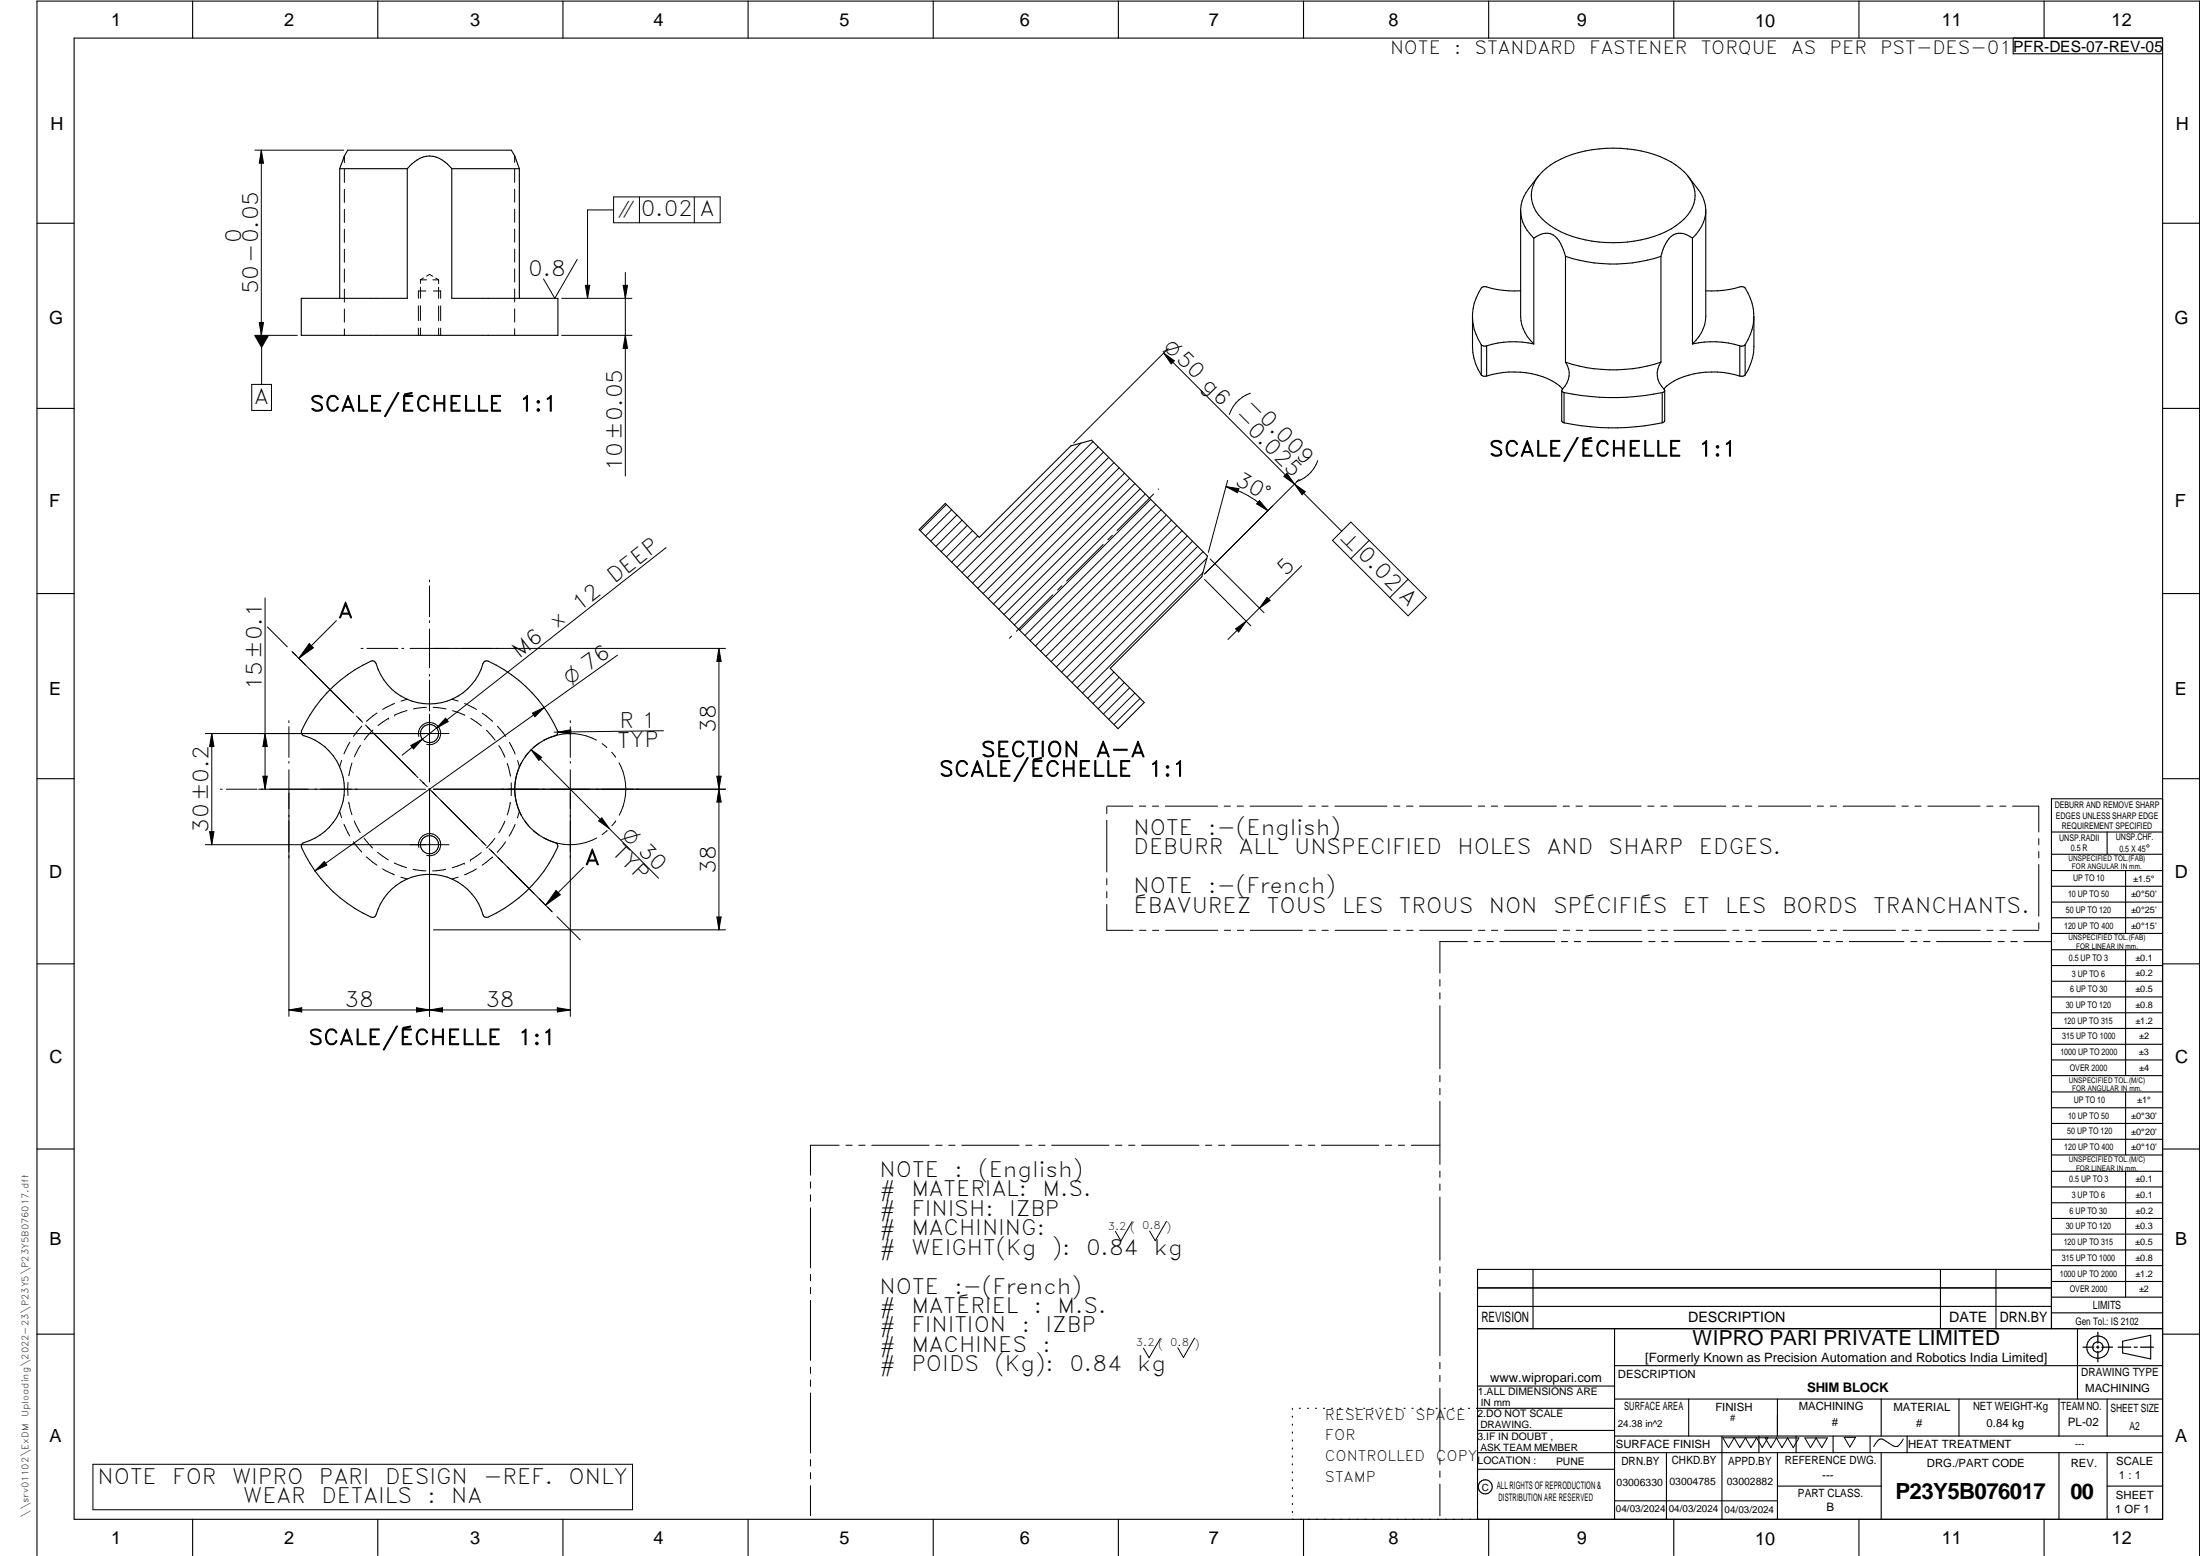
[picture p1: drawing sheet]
<svg xmlns="http://www.w3.org/2000/svg" width="594mm" height="420mm" viewBox="0 0 594 420" stroke-linecap="round" stroke-linejoin="round" font-family="sans-serif">
<g fill="none" stroke="#000" stroke-width=".3">
<path d="M20 10.3h564v400h-564zM52 .3v10M102 .3v10M152 .3v10M202 .3v10M252 .3v10M302 .3v10M352 .3v10M402 .3v10M452 .3v10M502 .3v10M543.6 10.3v4.2h40.4"/>
<path d="M552 .3v10M91.7 45.6v35M91.7 45.6h18.3M93 42.1l.9-1.5h44.2l.9 1.5 1.2 3.5M93 42.1h.1M93 42.1l-1.3 3.5M110 45.6v35h-28.6v10h69.3v-10h-28.7v-35M122 45.6h18.2M122 45.6a7.1 7.1 0 0 0-8.6-2.8l-2.2 1.5-1.2 1.3M140.2 45.6v35M410.6 56.9v28.5a10.5 10.5 0 0 0 3.6 7.5M415.4 47.5a17.1 17.1 0 0 0-4.6 7.9 9.8 9.8 0 0 0 3.4 8.9"/>
<path d="M416.5 46.4a25.1 25.1 0 0 1 15.3-6.2 31.9 31.9 0 0 1 20.7 4.4 9.9 9.9 0 0 1 5.2 9.3 11.8 11.8 0 0 1-6.4 7.9 34.7 34.7 0 0 1-31.3 0 11.3 11.3 0 0 1-6.5-9 9 9 0 0 1 3-6.4zM455.8 47.5a18.3 18.3 0 0 1 4.4 6.8 9.5 9.5 0 0 1-3.2 10M460.6 56.9v28.5a10.4 10.4 0 0 1-3.6 7.5M10 60.3h10M410.6 78.5h-3.1a25 25 0 0 1-6.5-1.1l-1 .4a15.3 15.3 0 0 0-2.4 6.9v8.9a14.1 14.1 0 0 0 2.4 7.7M414.2 64.3a4.5 4.5 0 0 1 5.8-.4l1.5 2 1.2 3.3M414.2 64.3v28.6M422.7 69.2v28.6M422.7 69.2a40.8 40.8 0 0 0 25.8 0M448.5 69.2v28.6M457 64.3a4.3 4.3 0 0 0-6.8 .8l-.8 1.5-.9 2.6M457 64.3v28.6"/>
<path d="M460.6 78.5l4.8-.1 3-.5a2.84 2.84 0 0 1 2.6-.3 13.4 13.4 0 0 1 .2 15.5M584 60.3h10M397.6 86.1a13.7 13.7 0 0 0 2.4 7M400 93.1a1.36 1.36 0 0 0 1.4 .3M400 93.1v8.2M401.4 93.4v8.2M414.2 92.9a24.3 24.3 0 0 0-12.8 .5M422.7 97.8a5.8 5.8 0 0 1-1 7.6l.1 .3 .6 .3M422.7 97.8a40.8 40.8 0 0 0 25.8 0M448.5 97.8a5.8 5.8 0 0 0 1 7.6l-.3 .5-.3 .1M457 92.9a24.5 24.5 0 0 1 12.8 .5M469.8 93.4v8.2"/>
<path d="M471.2 93.1v8.2M471.2 93.1a1.36 1.36 0 0 1-1.4 .3M473.6 85.4v8.2a14.1 14.1 0 0 1-2.4 7.7M10 110.3h10M400 101.3a1.36 1.36 0 0 0 1.4 .3M401.4 101.6a23.2 23.2 0 0 1 18.8 1.9l1.8 1.5M421.7 105.5v8.1l.7 .6M422.4 106v8.2M448.9 106a64.9 64.9 0 0 1-26.5 0M448.9 114.2a64.9 64.9 0 0 1-26.5 0M448.9 106v8.2M449.5 105.5v8.1l-.6 .6"/>
<path d="M469.8 101.6a23.1 23.1 0 0 0-18.7 1.9l-1.8 1.5M471.2 101.3a1.36 1.36 0 0 1-1.4 .3M584 110.3h10M255.3 135.9l9.1 9.2 24.8-24.7 5.6-1.5 31.2 31.3-1.5 5.5-24.7 24.8 9.2 9.2-7.1 7.1-53.7-53.8zM10 160.3h10M584 160.3h10M88.3 187.1a36.1 36.1 0 0 1 12.3-8.7l.7 .4a15.2 15.2 0 0 0 14.7 11.3 15.2 15.2 0 0 0 14.6-11.3l.8-.4a37 37 0 0 1 19.3 19.3l-.4 .8a15.1 15.1 0 0 0-11.3 14.6 15.1 15.1 0 0 0 11.3 14.6l.4 .8a37 37 0 0 1-19.3 19.2l-.8-.3a15.1 15.1 0 0 0-14.6-11.3 15.1 15.1 0 0 0-14.7 11.3l-.7 .3a36.3 36.3 0 0 1-19.2-19.2l.3-.8a15.1 15.1 0 0 0 11.3-14.6 15.1 15.1 0 0 0-11.3-14.6l-.3-.8a34.5 34.5 0 0 1 6.9-10.6zM10 210.3h10M584 215.7h-30v143.1M584 210.3h10M554 224.7h30M554 230.7h30"/>
<path d="M554 235.1h30M554 239.3h30M569 224.7v6M574 235.1v17M554 243.6h30M554 247.8h30M554 252.1h30M554 256.5h30M574 256.5v33.9M10 260.3h10M554 260.7h30M554 265h30"/>
<path d="M554 269.2h30M554 273.5h30M554 277.7h30M584 260.3h10M554 282h30M554 286.2h30M554 290.4h30M554 294.9h30M554 299.1h30M574 294.9v17M10 310.3h10M554 303.4h30"/>
<path d="M554 307.6h30M554 311.9h30M554 316.3h30M574 316.3v34M584 310.3h10M554 320.5h30M554 324.8h30M554 329h30M554 333.2h30M554 337.5h30M399 358.8h185M399 352.8h155"/>
<path d="M399 347.8h155M414 342.8v16M436 358.8v51.5M524 342.8v16M539 342.8v16M554 341.8h30M554 346h30M554 350.3h30M554 354.5h30M554 342.8h-155v67.5M561 358.8v19M10 360.3h10"/>
<path d="M399 374.3h37M436 368.8h148M436 377.8h148M456 377.8v10M480 377.8v10M508 377.8v10M529 377.8v10M556 377.8v10M569 377.8v10M573.2 362.2l7.6-1.6v6.3l-7.6-1.6zM584 360.3h10M349 380.3v.3"/>
<path d="M349 382.4v.3M349 384.6v.3M349 386.7v.3M349 388.8v.3M349 391v.3M349 393.1v.3M349 395.3v.3M349 397.4v.3M349 399.5v.3M350.9 380.3h.2M353.1 380.3h.2M355.2 380.3h.3"/>
<path d="M357.4 380.3h.3M359.6 380.3h.3M361.7 380.3h.3M363.9 380.3h.3M366.1 380.3h.3M368.3 380.3h.2M370.4 380.3h.3M372.6 380.3h.3M374.8 380.3h.3M376.9 380.3h.4M379.1 380.3h.3M381.3 380.3h.3"/>
<path d="M383.4 380.3h.4M385.6 380.3h.3M387.8 380.3h.3M390 380.3h.3M392.2 380.3h.3M394.3 380.3h.3M396.5 380.3h.3M398.7 380.3h37.3M399 386.2h37M399 396.7h37M436 387.8h148M450 392.3v18"/>
<path d="M465 387.8v22.5M475 387.8v4.5M480 392.3v18M485 387.8v4.5M495 387.8v4.5M505 387.8v4.5M508 392.3v18M515 387.8v4.5M556 392.3v18M569 392.3v18M584 392.3h-185M52 410.3v9.7"/>
<path d="M102 410.3v9.7M152 410.3v9.7M202 410.3v9.7M252 410.3v9.7M302 410.3v9.7M349 401.7v.3M349 403.8v.4M349 406v.3M349 408.1v.3M352 410.3v9.7M402 410.3v9.7M436 405.3h44"/>
<path d="M452 410.3v9.7M480 401.3h28M502 410.3v9.7M552 410.3v9.7M569 401.3h15M10 420v-419.7h584v419.7"/>
<circle cx="116" cy="198.1" r="2.46"/>
<circle cx="116" cy="228.1" r="2.45"/>
<circle cx="566.5" cy="363.8" r="2.99"/>
<circle cx="566.5" cy="363.7" r="1.41"/>
<circle cx="401.1" cy="401.5" r="1.9"/>
</g>
<path d="M566.5 359.7v3M562.5 363.8h2.9M566.1 363.8h.7M566.5 363.4v.7M566.5 364.9v2.8M567.6 363.8h2.9M572 363.8h3.4M576.3 363.8h.8M578 363.8h3.5" fill="none" stroke="#000" stroke-width=".34"/>
<g fill="none" stroke="#000" stroke-width=".27">
<path d="M68.8 40.6h24M70.6 40.6v50M70.6 40.6l.6 3.5h-1.2zM93 42.1v1.8M93 45.7v3.6M93 51.1v3.6M93 56.5v3.6M139 42.1v1.8M139 45.7v3.5M139 51.1v3.5M139 56.5v3.5M165.7 56.7h-7v23.9"/>
<path d="M165.7 53.2h28.8v7h-28.8zM172.7 53.2v7M187.5 53.2v7M93 61.9v3.5M93 67.3v3.5M93 72.6v3.6M93 78.1v3.5M113.5 75.6h1.7M113.5 75.6v.9M113.5 77.6v2.9M114.3 75.1l-.8 .5M115 78.6h-2v2"/>
<path d="M115.2 74.5l.8-.4 .8 .5M116.9 75.6h1.5M117 78.6h2v2M117.7 75.1l.7 .5M118.4 75.6v1M118.4 77.6v3M139 61.8v3.6M139 67.2v3.6M139 72.6v3.6M139 78v3.5M155.9 70.1l-6.1 10.5-3-5.3M158.1 77h1.2l-.6 3.6z"/>
<path d="M168.3 77h1.2l-.6 3.6zM168.9 73.6v54.9M68.8 90.6h11.5M70 87.1h1.2l-.6 3.5zM70.6 90.6v13.2M93 83.4v3.6M93 88.8v1.8M113 82.6v4M113 88.6v2M113.5 82.5v4M113.5 88.6v2M118.4 82.6v4"/>
<path d="M118.4 88.6v2M119 82.6v4M119 88.6v2M139 83.4v3.6M139 88.8v1.8M151.7 90.6h18.9M151.7 80.6h18.9M168.9 90.6l.6 3.5h-1.2zM314.2 95.3l2.9 2.1-.8 .9zM314.2 95.3l35.4 35.4M315.5 94.1l-25.6 25.5M68 103.8h5.3v7h-5.3z"/>
<path d="M291.9 119.6l-33.5 33.6M295.1 119.3l-35.3 35.3M337.6 106.2a9.2 9.2 0 0 0-5.6 5.7M255.6 136.2l-7.1 7.1M257 137.7l-7.1 7M258.4 139.1l-7.1 7M296.5 120.7l-35.3 35.3M298 122.1l-35.4 35.3M299.4 123.5l-35.4 35.4M300.8 124.9l-35.3 35.4M302.2 126.3l-35.3 35.4M303.7 127.8l-35.4 35.3"/>
<path d="M305 129.2l-35.3 35.3M306.4 130.6l-35.3 35.3M307.9 132l-35.4 35.3M309.3 133.4l-35.4 35.3M310.7 134.8l-35.4 35.4M311.5 133.4l-9.8 9.9M312.1 136.2l-35.3 35.4M312.9 132l-.1 .1M313.5 137.7l-35.3 35.3M315 139.1l-35.4 35.3M331.1 131.4a25.1 25.1 0 0 1 11.3 6.5M331.1 131.4l3.5 .6-.4 1.1z"/>
<path d="M331.5 129.7l-5.2 19.4M340.1 135.2l2.3 2.7-3.1-1.8zM347.5 127.8l2.1 2.9-2.9-2zM349.6 130.7l12.7 12.8M349.6 130.7l2.9 2.1-.9 .8zM350.8 129.5l-25.5 25.5M355.8 124.4a9.2 9.2 0 0 1-5.7 5.6M116 156.6v.5M116 158.2v8.3M179.9 147.9l-71.3 56M259.8 140.5l-7.1 7M261.2 141.9l-7.1 7.1"/>
<path d="M262.6 143.3l-7 7.1M264 144.7l-7 7.1M286.8 158.2l-1.2 1.1M297.9 147l-9.9 9.9M300.4 144.5l-1.2 1.3M316.4 140.5l-35.4 35.4M317.8 141.9l-35.4 35.3M319.2 143.3l-35.4 35.3M320.6 144.7l-35.4 35.4M322 146.1l-35.3 35.4M323.4 147.5l-35.3 35.4M324.9 149l-35.4 35.3"/>
<path d="M324.9 154.6l-32.6 32.6M325.3 156.5l12.5 12.5M325.9 150.7l-35 35M326.8 150.9l14.5 14.5M351.5 152.8l-19.9 19.9M359.8 145.9l5-4.9 20.4 20.4-5 4.9zM369.7 145.9l-4.9 5M380.2 156.4l-4.9 5M71.6 161.5v51.6M72.2 169.3l5.4 5.4M78.9 175.9l16.6 16.6M83.5 173.8l1.1 1.1-3.9 2.9z"/>
<path d="M90.8 167.6l-10.1 10.2M97.5 175.1h.5M99.1 175.1h8.3M108.5 175.1h.5M116 167.6v.5M116 169.8v10.5M166.7 176.9l-81.7 58.3M194.1 175.1l.6 3.5h-1.1zM194.1 175.1v76M195.9 175.1h-85.2M273.2 171.7l-.6 .6M284.3 160.6l-9.9 9.9"/>
<path d="M333.7 169.8l2.8-2.1-2 2.9zM342.1 161.3l.9 .8-2.9 2.1zM57.2 198.1v30M57.2 198.1l.6 3.5h-1.2zM71.6 198.1l.6 3.5h-1.2zM78 194.6v.5M78 196.2v8.3M83.8 180.9l5.3 5.3M96.2 193.3l1.2 1.2M96.7 193.8l1.2 1.2M97.7 196l-2.2 2.8M98.7 195.8l1.2 1.2"/>
<path d="M99.2 196.3l13.7 13.7M100.7 197.1l-2.3 2.7M101.8 192.5l-2.8 2.3M104.9 193.9h.1M104.9 193.9l-2.8 2M106.5 189.9l-3.2 1.7M106.6 193.1h.1M109.9 191.9l-3.3 1.1M110 188.8l-1.7 .5M113.1 198.9a3 3 0 0 1 2.6-3.8 3 3 0 0 1 3.3 3.3 3 3 0 0 1-3.8 2.6M115.1 191l-3.4 .4M116 182.1v.5"/>
<path d="M116 183.6v8.4M116 192.8v18.4M117 191l3.4 .4M120.3 193.9l.7 1-3.1 1.7zM121.2 198.1h-65.8M122 188.8l1.7 .5M122.2 191.9l3.3 1.2M125.5 190l3.2 1.6M127.1 194l2.9 2M130.2 192.6l2.8 2.2M131.4 197.2l2.3 2.7M134.3 196.1l2.3 2.8"/>
<path d="M143.8 192.6l3.1-1.5-2.5 2.4zM150.7 197.7l3.4-.6v1.1zM154 194.6v.5M154 196.2v8.3M161.1 199.9a14.8 14.8 0 0 0-14.2 0M179.1 197.3l-29.5 .4M300.8 181.5l-7.1 7.1M302.2 182.9l-7.1 7.1M303.6 184.3l-7.1 7.1M305 185.7l-7 7.1M306.4 187.2l-7 7M307.9 188.6l-7.1 7"/>
<path d="M59.5 213.1h.5M61.1 213.1h8.3M69.8 213.1h45.1M71 209.6h1.2l-.6 3.5zM78 205.6v.5M78 207.9v66.5M91.7 219.1l.5 1.7M92.2 205.3l-.5 1.8M94 211.3v3.5M94.2 216.6l.8 3.4M94.5 200.4l-1.6 3.2M95 206l-.8 3.5"/>
<path d="M97.4 201.3l-1.7 3M110.9 201.3l3.1-1.7-2.3 2.6zM113.4 210.5l2 1.9M115.9 212.9l12.9 13M116 213v61.4M116.6 213.7l1.2 1.2M117 213.1h78.9M119.1 216.2l12.2 12.1M134.7 201.3l1.6 3.2M137 206.2l.8 3.4M137.5 200.4l1.6 3.2M137.8 216.6l-.8 3.4"/>
<path d="M138 211.4v3.4M139.8 205.4l.4 1.7M140.2 219.1l-.5 1.8M140.8 206a15 15 0 0 0 0 14.2M142.8 203.2l-1.1 1.3M143.4 202.4l2.9 2.1-.8 .8zM143.4 202.4l34.4 34.8M145.4 200.8l-1.3 1.1M154 205.6v.5M154 207.9v66.5M162.6 200.8l1.3 1M165.2 203.1l1 1.4"/>
<path d="M167.2 206a14.8 14.8 0 0 1 0 14.1M193.6 209.6h1.1l-.6 3.5zM194.1 213.1l.6 3.5h-1.1zM298.9 217.7h7M298.9 218v1.7M307.7 217.7h1.7M311.2 217.7h1.7M314.7 217.7h14.1M330.6 217.7h1.7M334.1 217.7h1.7M337.6 217.7h14.1M353.4 217.7h1.8"/>
<path d="M356.9 217.7h1.7M360.5 217.7h14M376.3 217.7h1.7M379.8 217.7h1.7M383.3 217.7h14.1M399.2 217.7h1.7M402.7 217.7h1.7M406.2 217.7h14.1M422.1 217.7h1.7M425.6 217.7h1.7M429.1 217.7h14.1M445 217.7h1.7"/>
<path d="M448.5 217.7h1.7M451.9 217.7h14.1M467.9 217.7h1.7M471.3 217.7h1.8M474.8 217.7h14.1M490.7 217.7h1.7M494.2 217.7h1.7M497.7 217.7h14.1M513.6 217.7h1.7M517.1 217.7h1.7M520.6 217.7h14.1M536.5 217.7h1.7"/>
<path d="M540 217.7h1.7M543.5 217.7h7v7M56.6 224.6h1.2l-.6 3.5zM87.6 232.6l.7 1-3.3 1.6zM92.9 222.5l1.5 3.2M95.5 227.3l2.2 2.8M95.7 221.7l1.6 3.1M98.3 226.3l2.3 2.7M99 231.4l2.8 2.2M102 230.2l2.9 2M103.3 234.6l3.2 1.6M106.5 233l3.3 1.3"/>
<path d="M108.2 236.9l1.8 .5M111.5 234.7l3.5 .5M113.1 228.9a2.99 2.99 0 0 1 2.6-3.8 2.99 2.99 0 0 1 3.3 3.2 2.99 2.99 0 0 1-3.8 2.7M120.3 234.7l-3.5 .5M121.2 228.1h-65.8M123.7 236.9l-1.7 .5M125.3 233.1l-3.2 1.2M125.4 233.1h.1M127 232.2h.1M128.6 234.6l-3.2 1.6M130 230.2l-3 2M132 229.2l1.3 1.1"/>
<path d="M132.5 229.6l16.5 16.5M133 231.4l-2.8 2.2M133.6 226.4l-2.3 2.6M134.5 231.6l1.2 1.2M136.3 221.7l-1.6 3.2M136.5 227.3l-2.2 2.8M137 234.1l5.9 5.8M139.1 222.6l-1.6 3.2M141.7 221.7l1.1 1.4M144.1 224.3l1.3 1.1M157.5 234.2l-10.2 10.2M161.1 226.3a14.8 14.8 0 0 1-14.2 0"/>
<path d="M161.7 221.7l.8-.8 2 2.8zM164 224.3l-1.4 1.1M166.3 221.7l-1.1 1.3M298.9 221.5v14M298.9 237.2v1.7M550.5 226.4v1.7M550.5 230v1.6M550.5 233.4v14M117 251.1h78.9M146.7 243.8l.6 .6M147.9 245l1.2 1.3M150.1 240.5l1.2 1.1-4 2.8z"/>
<path d="M150.4 247.5l6.3 6.3M193.6 247.6h1.1l-.6 3.5zM298.9 244.2v7h7M298.9 240.7v1.7M307.7 251.2h1.8M311.2 251.2h1.7M314.7 251.2h14.1M330.6 251.2h1.7M334.1 251.2h1.7M337.6 251.2h14.1M353.5 251.2h1.7M357 251.2h1.7"/>
<path d="M360.5 251.2h14.1M376.4 251.2h1.7M379.9 251.2h1.7M383.4 251.2h14.1M396.2 254.3h-7.4v8.5M398.1 254.3h1.6M399.2 251.2h1.8M401.5 254.3h1.8M402.8 251.2h1.6M405 254.3h14.8M406.3 251.2h14M421.6 254.3h1.7"/>
<path d="M422.1 251.2h1.7M425.1 254.3h1.7M425.6 251.2h1.7M428.6 254.3h14.8M429.1 251.2h14.1M445 251.2h1.7M445.2 254.3h1.7M448.5 251.2h1.7M448.7 254.3h1.7M452 251.2h14.1M452.2 254.3h14.8M467.9 251.2h1.7"/>
<path d="M468.8 254.3h1.7M471.4 251.2h1.7M472.3 254.3h1.7M474.9 251.2h14.1M475.8 254.3h14.8M490.8 251.2h1.7M492.4 254.3h1.7M494.3 251.2h1.7M495.8 254.3h1.8M497.7 251.2h14.1M499.4 254.3h14.7M513.6 251.2h1.8"/>
<path d="M516 254.3h1.6M517.1 251.2h1.7M519.4 254.3h1.8M520.7 251.2h14M522.9 254.3h14.8M536.5 251.2h1.7M539.5 254.3h1.7M540 251.2h1.7M543 254.3h1.7M543.5 251.2h7M546.5 254.3h7.4M550.5 249.2v1.7"/>
<path d="M78 272.7l3.5-.6v1.2zM78 272.7h76M112.5 272.1l3.5 .6-3.5 .6zM116 272.7l3.5-.6v1.2zM150.5 272.1l3.5 .6-3.5 .6zM388.8 264.5v1.8M388.8 268.1v1.6M388.8 271.6v17M388.8 290.4v1.7M388.8 293.9v1.7M388.8 297.4v17M218.9 319.2v1.6"/>
<path d="M226.6 309.2h-7.7v8.1M228.4 309.2h1.7M231.9 309.2h1.7M235.4 309.2h15.5M252.7 309.2h1.7M256.2 309.2h1.7M259.7 309.2h15.5M277 309.2h1.7M280.5 309.2h1.7M284 309.2h15.5M301.2 309.2h1.8M304.8 309.2h1.7"/>
<path d="M308.3 309.2h15.5M325.5 309.2h1.7M329.1 309.2h1.6M332.6 309.2h15.4M349.8 309.2h1.7M353.3 309.2h1.7M356.8 309.2h15.5M374.1 309.2h1.7M377.6 309.2h1.7M381.1 309.2h7.7M388.8 316.2v1.7M388.8 319.7v1.7"/>
<path d="M218.9 322.6v1.8M218.9 326.1v16.2M305.7 329.9l-3 5.2-1.5-2.6M315 329.8l-3.1 5.2-1.5-2.6M388.8 323.2v17.1M218.9 344.1v1.8M218.9 347.6v1.7M218.9 351.2v16.1M388.8 342.1v1.6M388.8 345.6v1.7M388.8 349v17.1M218.9 369.1v1.7"/>
<path d="M218.9 372.6v1.8M218.9 376.1v16.2M313.3 361.4l-3 5.2-1.5-2.6M322.6 361.3l-3 5.3-1.6-2.7M388.8 367.9v1.7M388.8 371.4v1.7M388.8 374.9v17M25.1 395.4h145.7v12.3h-145.7zM218.9 394.1v1.8M218.9 397.6v1.7M388.8 393.7v1.7M388.8 397.2v1.7"/>
<path d="M465.2 388.2h12.2l-1.5 2.7-1.6-2.7-1.5 2.7-1.5-2.7-1.5 2.7-1.5-2.7-1.5 2.7zM476.7 388.3h9.1l-1.6 2.6-1.5-2.6-1.5 2.6-1.5-2.6-1.5 2.6zM487.4 388.3h6l-1.5 2.6-1.5-2.6-1.5 2.6zM498 388.1h3.1l-1.6 2.6zM514 388.6l-1.1 1.5a1.2 1.2 0 0 1-1.8 .3l-1.8-1.2a1.55 1.55 0 0 0-1.6-.6 1.55 1.55 0 0 0-1.2 1.1l-.5 .9M218.9 401.2v8.1M388.8 400.7v8.6"/>
</g>
<g fill="#000">
<path d="M70.6 40.6l.6 3.5h-1.2zM158.1 77h1.2l-.6 3.6zM168.3 77h1.2l-.6 3.6zM70 87.1h1.2l-.6 3.5zM68.6 90.6h4.1l-2.1 3.5zM168.9 90.6l.6 3.5h-1.2zM314.2 95.3l2.9 2.1-.8 .9zM331.1 131.4l3.5 .6-.4 1.1zM340.1 135.2l2.3 2.7-3.1-1.8zM347.5 127.8l2.1 2.9-2.9-2zM349.6 130.7l2.9 2.1-.9 .8zM83.5 173.8l1.1 1.1-3.9 2.9z"/>
<path d="M194.1 175.1l.6 3.5h-1.1zM333.7 169.8l2.8-2.1-2 2.9zM342.1 161.3l.9 .8-2.9 2.1zM120.3 193.9l.7 1-3.1 1.7zM143.8 192.6l3.1-1.5-2.5 2.4zM150.7 197.7l3.4-.6v1.1zM57.2 198.1l.6 3.5h-1.2zM71 209.6h1.2l-.6 3.5zM71.6 198.1l.6 3.5h-1.2zM110.9 201.3l3.1-1.7-2.3 2.6zM143.4 202.4l2.9 2.1-.8 .8zM193.6 209.6h1.1l-.6 3.5z"/>
<path d="M194.1 213.1l.6 3.5h-1.1zM56.6 224.6h1.2l-.6 3.5zM85 235.2l2.6-2.6 .7 1zM161.7 221.7l.8-.8 2 2.8zM150.1 240.5l1.2 1.1-4 2.8zM193.6 247.6h1.1l-.6 3.5zM78 272.7l3.5-.6v1.2zM112.5 272.1l3.5 .6-3.5 .6zM116 272.7l3.5-.6v1.2zM150.5 272.1l3.5 .6-3.5 .6z"/>
</g>
<text font-size="6" x="511.8" y="404.8">P23Y5B076017</text>
<text font-size="5.9" x="559.1" y="404.7">00</text>
<g font-size="5.7">
<text x="173" y="58.4">0.02 A</text>
<text x="65.1" y="65.7" transform="rotate(-90 65.1 65.7)">0</text>
<text x="142.7" y="74.4">0.8</text>
<text x="69.7" y="79.5" transform="rotate(-90 69.7 79.5)">50-0.05</text>
<text x="68.7" y="109.1">A</text>
<text x="83.6" y="111">SCALE/ÉCHELLE</text>
<text x="140.2" y="111">1:1</text>
<text x="336" y="109.5" transform="rotate(45 336 109.5)">-0.009</text>
<text x="402.1" y="123.2">SCALE/ÉCHELLE</text>
<text x="458.6" y="123.2">1:1</text>
<text x="168" y="127.3" transform="rotate(-90 168 127.3)">10±0.05</text>
<text x="333.2" y="130.6" transform="rotate(30 333.2 130.6)">30°</text>
<text x="347.2" y="155.8" transform="rotate(-45 347.2 155.8)">5</text>
<text x="165.9" y="157.7" transform="rotate(-38 165.9 157.7)">DEEP</text>
<text x="91.3" y="166.8">A</text>
<text x="156.5" y="165.2" transform="rotate(-38 156.5 165.2)">12</text>
<text x="150.3" y="170" transform="rotate(-38 150.3 170)">x</text>
<text x="140.2" y="177.9" transform="rotate(-38 140.2 177.9)">M6</text>
<text x="70.7" y="186.4" transform="rotate(-90 70.7 186.4)">15±0.1</text>
<text x="167.3" y="196.6" transform="rotate(-1 167.3 196.6)">R 1</text>
<text x="166.8" y="201.8" transform="rotate(-1 166.8 201.8)">TYP</text>
<text x="193.3" y="198" transform="rotate(-90 193.3 198)">38</text>
<text x="253.6" y="209.6">SCALE/ÉCHELLE</text>
<text x="264.9" y="204.4">SECTION</text>
<text x="295.9" y="204.4">A-A</text>
<text x="310.1" y="209.6">1:1</text>
<text x="56.3" y="225" transform="rotate(-90 56.3 225)">30±0.2</text>
<text x="306.1" y="225.4">NOTE</text>
<text x="326.3" y="225.4">:-(English)</text>
<text x="157.9" y="233.5">A</text>
<text x="165" y="230.4" transform="rotate(45 165 230.4)">TYP</text>
<text x="306.1" y="230.7">DEBURR</text>
<text x="334.5" y="230.7">ALL</text>
<text x="349.5" y="230.7">UNSPECIFIED</text>
<text x="393.6" y="230.7">HOLES</text>
<text x="417.7" y="230.7">AND</text>
<text x="434.4" y="230.7">SHARP</text>
<text x="458.8" y="230.7">EDGES.</text>
<text x="193.3" y="236.1" transform="rotate(-90 193.3 236.1)">38</text>
<text x="306.1" y="241.2">NOTE</text>
<text x="326.3" y="241.2">:-(French)</text>
<text x="306.1" y="246.4">ÉBAVUREZ</text>
<text x="342.1" y="246.4">TOUS</text>
<text x="362.4" y="246.4">LES</text>
<text x="377.7" y="246.4">TROUS</text>
<text x="402" y="246.4">NON</text>
<text x="419.4" y="246.4">SPÉCIFIÉS</text>
<text x="454.5" y="246.4">ET</text>
<text x="465.8" y="246.4">LES</text>
<text x="481.2" y="246.4">BORDS</text>
<text x="505.8" y="246.4">TRANCHANTS.</text>
<text x="93" y="271.8">38</text>
<text x="131.1" y="271.8">38</text>
<text x="83.3" y="282.1">SCALE/ÉCHELLE</text>
<text x="139.8" y="282.1">1:1</text>
<text x="237.5" y="317.8">NOTE</text>
<text x="257.7" y="317.8">:</text>
<text x="264.1" y="317.8">(English)</text>
<text x="237.5" y="323">#</text>
<text x="246.1" y="323">MATERIAL:</text>
<text x="281.5" y="323">M.S.</text>
<text x="237.5" y="328.3">#</text>
<text x="246.1" y="328.3">FINISH:</text>
<text x="272.5" y="328.3">IZBP</text>
<text x="237.5" y="333.5">#</text>
<text x="246.1" y="333.5">MACHINING:</text>
<text x="237.5" y="338.8">#</text>
<text x="246.1" y="338.8">WEIGHT(Kg</text>
<text x="284" y="338.8">):</text>
<text x="293.3" y="338.8">0.84</text>
<text x="311.6" y="338.8">kg</text>
<text x="237.5" y="349.3">NOTE</text>
<text x="257.7" y="349.3">:-(French)</text>
<text x="237.5" y="354.5">#</text>
<text x="237.5" y="359.8">#</text>
<text x="246.1" y="359.8">FINITION</text>
<text x="246.1" y="354.5">MATÉRIEL</text>
<text x="275.9" y="359.8">:</text>
<text x="279.2" y="354.5">:</text>
<text x="282.3" y="359.8">IZBP</text>
<text x="285.6" y="354.5">M.S.</text>
<text x="237.5" y="365">#</text>
<text x="246.1" y="365">MACHINES</text>
<text x="281.5" y="365">:</text>
<text x="237.5" y="370.3">#</text>
<text x="246.1" y="370.3">POIDS</text>
<text x="268.5" y="370.3">(Kg):</text>
<text x="288.8" y="370.3">0.84</text>
<text x="307.1" y="370.3">kg</text>
<text x="26.3" y="400.6">NOTE</text>
<text x="46.5" y="400.6">FOR</text>
<text x="62.7" y="400.6">WIPRO</text>
<text x="86.1" y="400.6">PARI</text>
<text x="104" y="400.6">DESIGN</text>
<text x="130.5" y="400.6">-REF.</text>
<text x="153.5" y="400.6">ONLY</text>
<text x="65.7" y="405.9">WEAR</text>
<text x="86.8" y="405.9">DETAILS</text>
<text x="115.4" y="405.9">:</text>
<text x="121.8" y="405.9">NA</text>
</g>
<text font-size="5.6" x="457" y="363.2">WIPRO PARI PRIVATE LIMITED</text>
<g font-size="5.4">
<text x="167" y="58.4">i</text>
<text x="314" y="93.9" transform="rotate(45 314 93.9)">O50 g6 -0.025</text>
<text x="361.9" y="145.5" transform="rotate(45 361.9 145.5)">n 0.02 A</text>
<text x="153.8" y="185" transform="rotate(-35 153.8 185)">O 76</text>
<text x="167.8" y="225.7" transform="rotate(45 167.8 225.7)">O 30</text>
</g>
<g font-size="4.9">
<text x="30" y="6.9">1</text>
<text x="76.7" y="6.9">2</text>
<text x="127" y="6.9">3</text>
<text x="176.5" y="6.9">4</text>
<text x="226.7" y="6.9">5</text>
<text x="275.4" y="6.9">6</text>
<text x="326.4" y="6.9">7</text>
<text x="375" y="6.9">8</text>
<text x="425.8" y="6.9">9</text>
<text x="473.9" y="7.3">10</text>
<text x="524.3" y="6.9">11</text>
<text x="570.2" y="6.9">12</text>
<text x="375.4" y="14.5">NOTE</text>
<text x="392.7" y="14.5">:</text>
<text x="398.2" y="14.5">STANDARD</text>
<text x="429.2" y="14.5">FASTENER</text>
<text x="459.2" y="14.5">TORQUE</text>
<text x="483.7" y="14.5">AS</text>
<text x="494.1" y="14.5">PER</text>
<text x="507.7" y="14.5">PST-DES-01</text>
<text x="13.6" y="35.1">H</text>
<text x="587.6" y="35.1">H</text>
<text x="13.2" y="87.5">G</text>
<text x="587.2" y="87.5">G</text>
<text x="13.2" y="137">F</text>
<text x="587.2" y="137">F</text>
<text x="13.2" y="187.6">E</text>
<text x="587.2" y="187.6">E</text>
<text x="13.2" y="237">D</text>
<text x="587.2" y="237">D</text>
<text x="13.4" y="287.1">C</text>
<text x="587.4" y="287.1">C</text>
<text x="13.4" y="336.2">B</text>
<text x="587.4" y="336.2">B</text>
<text x="13.4" y="389.3">A</text>
<text x="587.4" y="389.3">A</text>
<text x="30" y="416.9">1</text>
<text x="76.7" y="416.9">2</text>
<text x="127" y="416.9">3</text>
<text x="176.5" y="416.9">4</text>
<text x="226.7" y="416.9">5</text>
<text x="275.4" y="416.9">6</text>
<text x="326.4" y="416.9">7</text>
<text x="375" y="416.9">8</text>
<text x="425.8" y="416.9">9</text>
<text x="473.9" y="417.3">10</text>
<text x="524.3" y="416.9">11</text>
<text x="570.2" y="416.9">12</text>
</g>
<text font-size="4.2" x="543.6" y="14">PFR-DES-07-REV-05</text>
<g font-size="3.9">
<text x="400" y="357.1">REVISION</text>
<text x="455.9" y="357.1">DESCRIPTION</text>
<text x="526.4" y="357.1">DATE</text>
<text x="540" y="357.1">DRN.BY</text>
<text x="357.8" y="383.3">RESERVED</text>
<text x="382.3" y="383.3">SPACE</text>
<text x="357.8" y="388.9">FOR</text>
<text x="357.8" y="394.5">CONTROLLED</text>
<text x="387.8" y="394.5">COPY</text>
<text x="357.8" y="400">STAMP</text>
</g>
<text font-size="3.6" x="488" y="375.8">SHIM BLOCK</text>
<g font-size="3.5">
<text x="444.3" y="367.7">[Formerly Known as Precision Automation and Robotics India Limited]</text>
<text x="402.4" y="373.3">www.wipropari.com</text>
</g>
<g font-size="3.1">
<text x="565.1" y="353.5">LIMITS</text>
<text x="562" y="371.7">DRAWING TYPE</text>
<text x="436.9" y="372.1">DESCRIPTION</text>
<text x="563.1" y="375.9">MACHINING</text>
<text x="438.6" y="380.8">SURFACE AREA</text>
<text x="463.2" y="380.9">FINISH</text>
<text x="485.7" y="380.8">MACHINING</text>
<text x="511.3" y="380.9">MATERIAL</text>
<text x="532.8" y="380.7">NET WEIGHT-Kg</text>
<text x="556.5" y="380.7">TEAM NO.</text>
<text x="569.9" y="381.2">SHEET SIZE</text>
<text x="494.6" y="385.1">#</text>
<text x="517.4" y="385.3">#</text>
<text x="536.4" y="385.3">0.84 kg</text>
<text x="558.4" y="385.1">PL-02</text>
<text x="575" y="386.1">A2</text>
<text x="436.3" y="391">SURFACE FINISH</text>
<text x="437.8" y="395.5">DRN.BY</text>
<text x="451.4" y="395.4">CHKD.BY</text>
<text x="466.6" y="395.5">APPD.BY</text>
<text x="482" y="395.4">REFERENCE DWG.</text>
<text x="515.3" y="391.1">HEAT TREATMENT</text>
<text x="571.4" y="395.6">SCALE</text>
<text x="492.1" y="399.4">---</text>
<text x="520.4" y="396.2">DRG./PART CODE</text>
<text x="559.2" y="396.1">REV.</text>
<text x="572.2" y="399.5">1 : 1</text>
<text x="485.5" y="404.3">PART CLASS.</text>
<text x="493.2" y="407.9">B</text>
<text x="571.4" y="404.7">SHEET</text>
<text x="571.2" y="408.4">1 OF 1</text>
</g>
<text font-size="3" x="579.5" y="230.1">°</text>
<g font-size="2.8">
<text x="299.1" y="332.1">3.2 ( 0.8 )</text>
<text x="560.4" y="357.7">Gen Tol.: IS 2102</text>
<text x="306.7" y="363.6">3.2 ( 0.8 )</text>
<text x="399.1" y="376.6">1.ALL DIMENSIONS ARE</text>
<text x="399" y="382.7">2.DO NOT SCALE</text>
<text x="399" y="388.7">3.IF IN DOUBT ,</text>
<text x="399" y="395.4">LOCATION :</text>
<text x="420.2" y="395.6">PUNE</text>
<text x="404.2" y="402">ALL RIGHTS OF REPRODUCTION &amp;</text>
<text x="436.5" y="401.2">03006330</text>
<text x="450.8" y="400.9">03004785</text>
<text x="466.3" y="401">03002882</text>
<text x="404.7" y="405.4">DISTRIBUTION ARE RESERVED</text>
</g>
<g font-size="2.7">
<text x="399.9" y="379.7">IN mm</text>
<text x="399.7" y="385.7">DRAWING.</text>
<text x="436.9" y="385.4">24.38 in^2</text>
<text x="399.7" y="391.8">ASK TEAM MEMBER</text>
<text x="400.1" y="402.5">C</text>
<text x="436.4" y="408.3">04/03/2024</text>
<text x="450.6" y="408.4">04/03/2024</text>
<text x="465.7" y="408.5">04/03/2024</text>
</g>
<g font-size="2.5">
<text x="554.9" y="218.3">DEBURR AND REMOVE SHARP</text>
<text x="555.2" y="221">EDGES UNLESS SHARP EDGE</text>
<text x="556.1" y="227.1">UNSP.RADII</text>
<text x="556.8" y="223.8">REQUIREMENT SPECIFIED</text>
<text x="571.4" y="226.9">UNSP.CHF.</text>
<text x="559.2" y="229.9">0.5 R</text>
<text x="572.3" y="230.1">0.5 X 45</text>
<text x="559.8" y="238">UP TO 10</text>
<text x="576.1" y="238.1">±1.5°</text>
<text x="558.5" y="242.2">10 UP TO 50</text>
<text x="575.5" y="242.3">±0°50'</text>
<text x="557.4" y="250.7">120 UP TO 400</text>
<text x="557.9" y="246.5">50 UP TO 120</text>
<text x="575.5" y="250.7">±0°15'</text>
<text x="575.5" y="246.5">±0°25'</text>
<text x="558.7" y="259.4">0.5 UP TO 3</text>
<text x="559.5" y="263.7">3 UP TO 6</text>
<text x="576.6" y="263.6">±0.2</text>
<text x="576.6" y="259.4">±0.1</text>
<text x="559" y="267.9">6 UP TO 30</text>
<text x="576.6" y="267.9">±0.5</text>
<text x="557.8" y="272.2">30 UP TO 120</text>
<text x="576.6" y="272.2">±0.8</text>
<text x="556.9" y="280.7">315 UP TO 1000</text>
<text x="557.3" y="276.4">120 UP TO 315</text>
<text x="576.6" y="276.4">±1.2</text>
<text x="577.7" y="280.7">±2</text>
<text x="556.4" y="284.9">1000 UP TO 2000</text>
<text x="577.6" y="284.9">±3</text>
<text x="558.9" y="289.2">OVER 2000</text>
<text x="577.7" y="289.3">±4</text>
<text x="560" y="297.9">UP TO 10</text>
<text x="577.1" y="297.9">±1°</text>
<text x="558.5" y="302.1">10 UP TO 50</text>
<text x="575.5" y="302.1">±0°30'</text>
<text x="557.4" y="310.6">120 UP TO 400</text>
<text x="558.2" y="306.3">50 UP TO 120</text>
<text x="575.5" y="310.6">±0°10'</text>
<text x="575.5" y="306.4">±0°20'</text>
<text x="558.8" y="319.2">0.5 UP TO 3</text>
<text x="559.4" y="323.4">3 UP TO 6</text>
<text x="576.6" y="319.2">±0.1</text>
<text x="576.6" y="323.5">±0.1</text>
<text x="558.9" y="327.7">6 UP TO 30</text>
<text x="576.7" y="327.7">±0.2</text>
<text x="557.8" y="332">30 UP TO 120</text>
<text x="576.6" y="332">±0.3</text>
<text x="556.8" y="340.5">315 UP TO 1000</text>
<text x="557.3" y="336.3">120 UP TO 315</text>
<text x="576.6" y="336.3">±0.5</text>
<text x="576.6" y="340.5">±0.8</text>
<text x="556.2" y="344.7">1000 UP TO 2000</text>
<text x="576.6" y="344.7">±1.2</text>
<text x="558.9" y="349">OVER 2000</text>
<text x="577.6" y="349">±2</text>
<text x="467.2" y="383.8">#</text>
<text x="560.4" y="390.7">---</text>
</g>
<g font-size="2.4">
<text x="7.7" y="382.7" transform="rotate(-90 7.7 382.7)">Uploading\2022-23\P23Y5\P23Y5B076017.dft</text>
<text x="7.7" y="409.8" transform="rotate(-90 7.7 409.8)">\\srv01102\ExDM</text>
</g>
<g font-size="2.1">
<text x="558.5" y="232.4">UNSPECIFIED TOL.(FAB)</text>
<text x="559.5" y="234.7">FOR ANGULAR IN mm.</text>
<text x="558.6" y="253.9">UNSPECIFIED TOL.(FAB)</text>
<text x="560.7" y="256.3">FOR LINEAR IN mm.</text>
<text x="558.7" y="292.3">UNSPECIFIED TOL.(M/C)</text>
<text x="559.6" y="294.7">FOR ANGULAR IN mm.</text>
<text x="558.7" y="313.7">UNSPECIFIED TOL.(M/C)</text>
<text x="560.6" y="316.1">FOR LINEAR IN mm.</text>
</g>
</svg>
